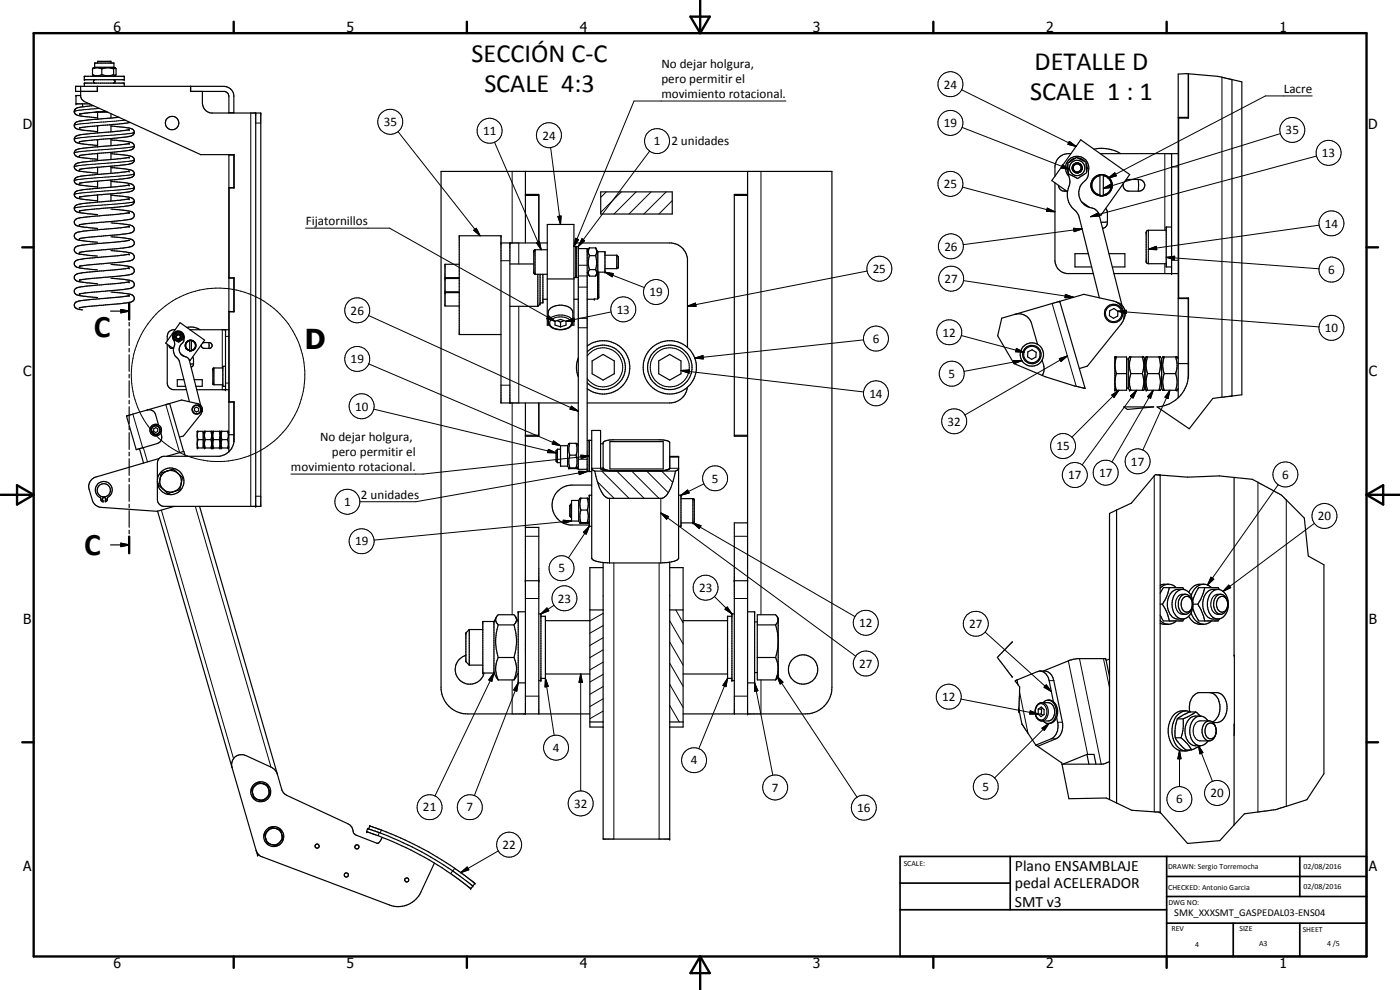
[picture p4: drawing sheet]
<svg xmlns="http://www.w3.org/2000/svg" width="420mm" height="297mm" viewBox="0 0 420 297" stroke-linecap="round" stroke-linejoin="round" font-family="sans-serif">
<g fill="none" stroke="#000" stroke-width=".35">
<path d="M29.3 18.9v-.5h4v.5M24.2 25.9v3.1l.4 .8 .7 .7 34.9 15.9h10.1v10h-1.6M24.2 28.7h-1.4v2.5h4.1M24.8 31.2v.8M25.3 22.9h12v1h-12zM25.3 25.9v-1h12v1M27.8 20.7l1.1-.3 1.7 .3M27.8 22.4a3.8 3.8 0 0 0 2.8 0M27.8 22.4l.6 .5M27.8 20.7v1.7M28.1 31.7l-2.8 .3a3.8 3.8 0 0 0-2.9 .9l-.1 .2a1.46 1.46 0 0 0 1.8 1.7l5.2 .5M28.4 23.9l-.3 .6 .4 .4"/>
<path d="M28.4 20.2v-1.3h5.8v1.3M28.4 20.2h5.8M28.4 20.2l-.6 .5M28.5 33.7h3.9M29.2 25.9v1.5M29.2 25.9v1.5h-6.5v-1.5h44.5a3 3 0 0 1 3 2.6v5.4M29.3 33.7v2M29.3 37.8v2.1M30.6 20.7a5.3 5.3 0 0 1 3.5 0M30.6 22.4l.2 .1a5.1 5.1 0 0 0 3.3-.1M30.6 20.7v1.7M31.8 33.4l-7.9 .8"/>
<path d="M33.3 37.8l5.4 .6a1.26 1.26 0 0 1 1.4 .7 1.26 1.26 0 0 1-.4 1.5l-2.2 .5-13.7 1.4M33.3 34.1v1.3M33.3 37.4v2.1M34.1 22.4l.4 .3M34.1 20.7l.3-.3 .4 .3v1.7l-.6 .5M34.1 20.7v1.7M34.2 23.9a.52 .52 0 0 1 .3 .6 .52 .52 0 0 1-.4 .4M34.2 20.2l.4 .2M35.7 35.2l-6.5 .6a16.7 16.7 0 0 0-6.6 1.1 1.21 1.21 0 0 0-.1 1.4 1.21 1.21 0 0 0 1.3 .6l5.5 .6M38.8 38.9l-14.9 1.6a1.25 1.25 0 0 0-1.4 .8 1.25 1.25 0 0 0 .5 1.5l6.3 .8M39.1 36.7l-15.3 1.7M57.2 25.9v1.5h10.3l.8 .5 .4 1v5"/>
<path d="M57.2 25.9v1.5M60.7 27.4v3.5a3 3 0 0 0 2.7 3h14.9v118h-29.1a2.09 2.09 0 0 1-2-2v-4.9M68.7 33.8h1.5M76.7 33.9v118M353.6 35.2h3M356.6 35.4v-13.3l-3 .1v97.1M369.7 23.9l-4.3-1-8.7-.8v13.3h-3v54h3v23.5a10 10 0 0 1-9.5 9.2l9.7 6.6 7.1-9.2 5.7-.7M369.7 23.9l3 .7v93.8l-3 .4M369.7 23.9v94.9M23.9 46.7h.1M23.9 59.1h.1M29.3 41.9v2.2"/>
<path d="M29.3 46v2.2M29.3 50.2v2.2M29.3 54.4v2.1M29.3 58.5v2.1M33.3 41.6v2.1M33.3 45.7v2.2M33.3 49.9v2.1M33.3 54v2.2M33.3 58.2v2.1M33.3 42l4.9 .5a1.68 1.68 0 0 1 2 1.8l-.5 .5-1 .3-14.9 1.6M33.3 46.1l5.2 .6a1.45 1.45 0 0 1 1.6 1.9l-.5 .4-1.5 .4-14.3 1.4M33.3 50.3l4.5 .4a2.67 2.67 0 0 1 2.5 1.2 1.84 1.84 0 0 1-2.2 1.6l-14.3 1.5"/>
<path d="M33.3 54.4l4.2 .4a3.2 3.2 0 0 1 2.7 1.1 1.64 1.64 0 0 1-2.1 1.8l-14.3 1.5M33.3 58.6l5.2 .5a1.45 1.45 0 0 1 1.6 2l-.7 .5-2.3 .4-13.3 1.3M38.7 55.5h-.1M38.7 43.1h-.1M38.8 51.4l-8.9 .9a20.9 20.9 0 0 0-7.3 1.1 1.31 1.31 0 0 0 0 1.5 1.31 1.31 0 0 0 1.3 .6l5.4 .6M38.8 59.6l-14.6 1.6a1.7 1.7 0 0 0-1.9 1.5 2.67 2.67 0 0 0 2.8 1.3l4.2 .4M38.8 47.2l-10 1.1a14.4 14.4 0 0 0-6.2 1 1.25 1.25 0 0 0-.1 1.3 1.25 1.25 0 0 0 1.1 .7l5.7 .6M38.8 43.1l-15.1 1.6a1.21 1.21 0 0 0-1.4 1.2 1.21 1.21 0 0 0 1.3 1.2l5.7 .7M38.8 55.5l-9.5 1a19.5 19.5 0 0 0-6.7 1.1 1.24 1.24 0 0 0-.1 1.4 1.24 1.24 0 0 0 1.4 .6l5.4 .6M68.7 46.4v89.2M68.7 56.3h1.5M68.7 46.5h1.5"/>
<path d="M70.2 46.4v10M157.7 58.6h4M157.7 51.4v21.5M157.7 58.3h4v14.6M180.3 57.6h21.4v6.6h-21.4zM220.4 58.6h4M224.4 58.3h-4v72.6h4M224.4 51.4v162.8M316.6 54.9v23.2a4 4 0 0 0 3.5 4h8M317.7 55.6a1.92 1.92 0 0 0 2.4 1.8M319.6 57v.4M320.4 57.5l-4.7-3.3 8.6-12.2 14.7 10.4-8.6 12.2-.6-.3"/>
<path d="M320.5 49.3a3.7 3.7 0 0 0 .1 2.8M320.5 48.9l1.9-1.2a.85 .85 0 0 1 1.4-.1l1.4 .7a.84 .84 0 0 1 .8 1.2l.1 1.9a1.84 1.84 0 0 1-1.3 1.3l-.7 .4a.83 .83 0 0 1-1.4 .1l-1.4-.7a.82 .82 0 0 1-.7-1.2zM320.6 52.1a6.1 6.1 0 0 1-.1 5.1 5.9 5.9 0 0 0 2.4 6.1l1 1.9 6 24.2M321.4 46.1a4.1 4.1 0 0 0-4.8 4v2.8M321.8 50.2l.2 .9M321.8 50.5a1.5 1.5 0 0 0 1 1.3 1.5 1.5 0 0 0 1.6-.4M321.8 49.9a1.51 1.51 0 0 1 1.7-1 1.51 1.51 0 0 1 1.3 1.4M322.1 51.3l.2 .2M322.3 49.3l-.5 1M322.4 51.6l1.1 .3M322.8 47.4l-1.2 .5-.9 .9M323.2 48.9l-.8 .3"/>
<path d="M323.4 48.9a1.49 1.49 0 0 1 1.3 1.2 1.49 1.49 0 0 1-.7 1.6M323.5 47.4l1.1 .3 1 .8M323.9 51.7l-.3 .2M324.8 50.5l-.4 .8M326 49.1l.2 .6a3.9 3.9 0 0 1 .1 3.8l-.3 .3a4.6 4.6 0 0 0-2.2 4.5 4.6 4.6 0 0 0 3.2 3.9M326.6 51.4a3.5 3.5 0 0 0-4.2-4.4 3.5 3.5 0 0 0-1.6 5.9M327.7 57l.3 .4M328 53.8a3.2 3.2 0 0 0 .9 4.5M328.1 57.6l1.2 .9 1.5 .3M328.3 44.7a11.4 11.4 0 0 1 8 1.4M329.1 58.4l.8 .3M329.7 52.6a3.2 3.2 0 0 0-2 4.3"/>
<path d="M330.1 52.5v6.2l.3 .1M330.1 52.5h1M330.1 52.7a2.92 2.92 0 0 0-2.4 2.9 2.92 2.92 0 0 0 2.4 2.9M330.1 52.5l-1 .2-1 .9M330.2 46.1h23.4M330.2 58.8h.1M330.4 52.4l-.4 .1M330.8 52.4a2.76 2.76 0 0 1 2.1 1.1M331.1 52.5v6.2l-.3 .1M331.1 52.7a2.92 2.92 0 0 1 2.4 2.9 2.92 2.92 0 0 1-2.4 2.9M331.1 52.5l1.2 .4M332.4 58.2l-1.6 .6"/>
<path d="M332.4 53a3.1 3.1 0 0 1 1.4 2.4M332.8 58l-1.3 .6M333.1 53.6a3.1 3.1 0 0 1-.5 4.4M333.8 55.8l-.4 1.2-.5 .7M337.7 54.2l1.1-.4h3a1.76 1.76 0 0 1 1.8 1.8 1.76 1.76 0 0 1-1.8 1.8h-3a1.79 1.79 0 0 1-1.7-2.4M341.6 53.8v3.6M351.6 46.1v36M23.9 71.6h.1M23.9 71.6h-.1M24 75.7h-.1M33.3 62.7l5.2 .6a1.34 1.34 0 0 1 1.5 .6 1.34 1.34 0 0 1-.2 1.6l-.6 .3-2.6 .4-12.8 1.2M33.3 66.8l4.9 .6a1.68 1.68 0 0 1 2 1.8l-.8 .6-1.9 .4-13.6 1.4"/>
<path d="M33.3 71l5.2 .6a1.42 1.42 0 0 1 1.4 .5 1.42 1.42 0 0 1 .2 1.4l-.7 .5-2.3 .4-13.3 1.3M33.3 75.2a20.9 20.9 0 0 1 6.5 1 1.26 1.26 0 0 1 .3 1.4 1.26 1.26 0 0 1-1.4 .7l-14.9 1.6M33.3 79.3l4.5 .5a2.22 2.22 0 0 1 2.5 1.2 2.01 2.01 0 0 1-2.5 1.6l-13.9 1.4M38.8 67.9l-15.1 1.7a1.23 1.23 0 0 0-1.4 1.2 1.23 1.23 0 0 0 1.3 1.3l5.7 .6M38.8 63.8l-14.9 1.6a1.23 1.23 0 0 0-1.4 .7 1.23 1.23 0 0 0 .4 1.5l2.6 .6 3.8 .3M38.8 76.2l-8.9 1a23.1 23.1 0 0 0-7.1 1 1.26 1.26 0 0 0-.3 1.5 1.26 1.26 0 0 0 1.4 .7l5.4 .6M38.8 72.1l-14.6 1.6a1.7 1.7 0 0 0-1.9 1.5 2.01 2.01 0 0 0 2.1 1.1l4.9 .5M38.8 72.1h.1M137.8 79.3h-4.2v4h4.2M150.4 72.9h13.8M153 72.9v48M153 79.2h7.2"/>
<path d="M164.2 74.9h-3.6l-.4 .3v6.8l.4 .3h3.6M172.2 72.9h29.4a5.4 5.4 0 0 1 4.7 4.7v26.7M172.2 74h1.4v66.8h2.6M172.9 74v9.3M173.6 74.6h2.6v66.9h1.4M176.9 74.4h1.9a2.32 2.32 0 0 1 0 2.3M176.9 74.4a2.08 2.08 0 0 0 0 2.3M176.9 76.7l-.3 1.6 .3 2.6M176.9 74.4l-.7 1.1M176.9 76.7h1.9M178.8 76.7a7.1 7.1 0 0 1 0 4.2M178.8 74.5l.6 1"/>
<path d="M179.4 75.5h2.2v6.2h-2.2M179.4 75.5v6.2M181.6 76.6h3.5M185.1 76.6v4M185.1 76.6l.5 .4v3.2l-.5 .4M324.6 60.5l2.4 1.7M326.6 76.1h-4v4l5-.1M327 62.2a3.1 3.1 0 0 1 2.9 2.4l6.8 27M331.8 62.5l.5 1.3v3.6l-.5 .8-.9 .3M332.3 66.5l-1.9 .2M332.8 76.1h4.8v4h-3.8M350 69.1h-5.4l-.5 .2-.1 .4 .1 9.2 .5 .2h5.4"/>
<path d="M351.6 68.1h-1.6v12h1.6M23.8 92.3v.1M23.9 84h.1M23.9 84l-.1 .1M24 88.1l-.1 .1M33.2 93.3h5.6M33.3 83.5l5.2 .5a1.42 1.42 0 0 1 1.4 .5 1.42 1.42 0 0 1 .2 1.5l-.7 .4-2.3 .5-13.3 1.3M33.3 87.6l.5 .1a14.6 14.6 0 0 1 6.2 1 1.27 1.27 0 0 1 0 1.5 1.27 1.27 0 0 1-1.3 .6l-14.9 1.5M36.3 92.9l2.5 .4-2.5 .6zM38.8 80.4l-14.3 1.5a1.84 1.84 0 0 0-2.2 1.6 2.01 2.01 0 0 0 2.1 1.1l4.9 .5M38.8 88.7l-10.7 1.1a13.8 13.8 0 0 0-5.5 1 1.33 1.33 0 0 0 0 1.5 1.33 1.33 0 0 0 1.4 .6l.8 .1M38.8 84.6l-14.6 1.5a1.7 1.7 0 0 0-1.9 1.5 2.22 2.22 0 0 0 2.5 1.2l4.5 .5"/>
<path d="M38.8 90.8v5.1M38.8 96.7v1.1M38.8 98.7v5M52.6 98.9a2 2 0 0 0-2.4 2v1.4M53.3 99.6l-1 .6M53.6 99.6l1.3 .6v.2M53.6 99.6l1.1 .5M53.6 99.6l-.2-.1-1.1 .7M56 98.2h2.1l2 .7M57 98.9h11.7M67.7 98.9v18M68.7 83.4h1.5"/>
<path d="M68.7 93.5h1.5M68.7 83.4h1.6v10.2h-1.6M70.2 83.4v10.2M137.8 83.6h-4.2v3.9h4.2M137.8 87.8h-4.2v4h4.2M153 91.9h8.4M161.4 82.3v9.6M162.1 82.3v8.9l-.7 .7M162.9 89.8h1.3M162.9 82.3v8.6h-.8M164.2 83.7h8M164.9 97.6a4.8 4.8 0 0 0 6.7 0"/>
<path d="M164.9 97.6l-.4-1v-2.9a3.2 3.2 0 0 1 3.5-2.1 3.8 3.8 0 0 1 3.9 1.8v3.2l-.3 1M164.9 97.6h-.7v-30.2h8v30.2h-.6M166.6 96.4l1.6-.6 1.7 .6v1.1l-1.7 .6-1.6-.6zM167.2 96.2l1 .4M168.2 96.6v1.5M169.3 96.2l-1.1 .4M172.2 89.8h1.4M172.2 83.3h1.4M176.2 81.7l.6 1M176.9 80.9l-.3 .8 .3 1.1h1.9l.3-.7-.3-1.2M176.9 80.9h1.9M179.4 89.7l-3.2 .1"/>
<path d="M179.4 81.8v7.9M179.4 81.7l-.6 1M179.7 81.7v7.7l-.3 .3M181.6 80.6h3.5M304.6 94.3l-4 1.2-1.2 5.3 4.9 8.3 8.5 3.5M304.6 94.3a4 4 0 0 1 5 2.7l1.8 6.3M318 90.4l7.7 26.1M318 90.4l-13.4 3.9M318 90.4l7.3-2.1 8.8 2a4.5 4.5 0 0 1 2.4 6.9l-10.2 12.7-2.4 .7M333 93.3l1.3-.7 1.2 .8-.1 1.4-1.2 .7-1.3-.8zM334.3 82.1h19.3M335.1 90.6a3.6 3.6 0 0 1 2.1 5.3"/>
<path d="M353.6 89.6h3M356.6 89.4v24.1M38.8 104.5v1.1M38.8 106.5v4.9M38.8 112.3v1.1M38.8 114.3v5M50.2 103.3v11.6a2 2 0 0 0 2 2h3.8M50.7 103.7l.4 .7 .9 .1M51.7 104.4v.1M52.1 104.6a3.4 3.4 0 0 0 1.5 3.3l3.2 12.6M52.1 100.5l.1 1.4M52.1 104.6l-2.4-1.6 4.3-6.2 7.4 5.3-4.3 6.1-.3-.2"/>
<path d="M52.2 101.9a3.6 3.6 0 0 1-.1 2.7M52.3 100.2l-.2 .1 .1 1.6M52.8 101.1l.4 .7M52.8 100.8v.2M53 100.5l-.1 .2M53.4 100.3l-.4 .2M53.6 100.3l.2 .1M53.8 101.7a.77 .77 0 0 1-1-.8 .77 .77 0 0 1 1.2-.6 .77 .77 0 0 1 0 1.3l-.7 .2M53.9 100.4l.3 .3M54 101.6l-.1 .1M54.2 106.2l.5 .4a2.48 2.48 0 0 1 2.1 1.6l3.4 13.5M54.2 106.1l1.2 .9"/>
<path d="M54.2 100.8l.1 .2M54.3 101.2l-.1 .2M54.9 100.4a2.24 2.24 0 0 1-.7 3.1 2.25 2.25 0 0 0 0 2.7M54.9 100.4v1.4l-1.3 .9-1.4-.8M55.2 113.9h-2v2h2.5M55.2 101.6a1.76 1.76 0 0 0-2.1-2.3 1.76 1.76 0 0 0-.8 3M55.7 103.1a1.58 1.58 0 0 0 1.2 2.1M56 102.7l-.2 .3M56.8 105.2h.6M56.9 102.1v3.1M56.9 105.2h.5M56.9 102.2a1.47 1.47 0 0 0-1.2 1.5 1.47 1.47 0 0 0 1.2 1.4"/>
<path d="M57.4 102.1a1.58 1.58 0 0 0-1.7 1.2 1.58 1.58 0 0 0 1 1.9M57.4 102.2a1.46 1.46 0 0 1 1.3 1.5 1.46 1.46 0 0 1-1.3 1.4M57.4 102.1v3.1M57.4 102.1l.6 .2M57.4 102.1h-.6l-.8 .5M57.8 107.1l.3 .5v1.9l-.4 .5-.3 .1M58 102.3l.5 .4M58 102.3l.2 .2M58.1 109.1l-1 .1M58.2 104.9l-.8 .3M58.2 104.9l-.2 .1M58.3 113.9h2.4v2h-1.9"/>
<path d="M58.5 102.7l.1 .3M58.6 104.4l-.4 .5M58.6 103v1.4M58.6 102.9l.2 .6-.2 .9M59 116.9h9.7M60.7 103l.4-.2h1.7a.88 .88 0 0 1 .9 .8 .88 .88 0 0 1-.7 .9h-1.9l-.5-.3-.1-.8M62.7 102.8v1.7M66.9 110.4h-2.7l-.3 .2 .1 4.7 2.9 .1M67.7 109.9h-.8v6h.8M150.4 100.4h-12.6v-29.7h12.6v50.2h23.2M173.6 107.4a7.6 7.6 0 0 0 0 5.7M176.2 105.6a6.7 6.7 0 0 1 9.5-.1 6.7 6.7 0 0 1 0 9.5 6.7 6.7 0 0 1-9.5-.1"/>
<path d="M176.2 103.8a8 8 0 0 1 10.7 1 8 8 0 0 1 0 10.8 8 8 0 0 1-10.7 1M177.7 108.3l3.3-2 3.4 2v3.8l-3.4 1.9-3.3-1.9zM197.7 108.3l3.3-2 3.4 2v3.8l-3.4 1.9-3.3-1.9zM206.3 116.2a5.4 5.4 0 0 1-5.3 4.7h-24.8M308.5 105.6l1.2-.7 1.3 .8-.1 1.4-1.3 .7-1.2-.7zM312.7 108l.6 2.4v1l-.5 1.2M312.8 112.6l9.7 3.2 3.1 .7M325.6 116.5h.1M334.6 107.1h3.5v10h-3.5zM335.1 107.1a6.9 6.9 0 0 0 0 5M335.1 112.1a6.9 6.9 0 0 0 0 5M335.1 112.1h3"/>
<path d="M338.1 107.7h.5M338.1 116.5h.5M339.4 112.1h3.4M339.4 112.1l-.4 2.5 .4 2.5M339.4 107.1l-.4 2.5 .4 2.5M342.8 107.1a6.9 6.9 0 0 1 0 5M342.8 112.1a7.2 7.2 0 0 1 0 5M343.6 107.7l-.3-.6h-4.3l-.4 .6v8.8l.4 .6h4.3l.3-.6M343.6 107.7l.3-.6h4.4l.3 .6M343.6 116.5l.3 .6h4.4l.3-.6M343.6 107.7v8.8M344.4 112.1h3.4"/>
<path d="M344.4 112.1l-.3 1.3a7.6 7.6 0 0 0 .3 3.7M344.4 107.1a7.6 7.6 0 0 0 0 5M347.8 107.1a6.9 6.9 0 0 1 0 5M347.8 112.1a7.2 7.2 0 0 1 0 5M348.6 107.7l.3-.6h4.4l.3 .6M348.6 116.5l.3 .6h4.4l.3-.6M348.6 107.7v8.8M349.4 112.1h3.4M349.4 112.1a7.2 7.2 0 0 0 0 5M349.4 107.1a6.9 6.9 0 0 0 0 5M352.8 107.1a7.6 7.6 0 0 1 0 5M352.8 112.1l.3 1.3a7.6 7.6 0 0 1-.3 3.7"/>
<path d="M353.6 109.1h3.1M38.8 120.1v1.1M38.8 122v5M38.8 127.9v1M38.8 129.8v5M38.8 135.7v1.1M38.8 137.6v5M40.9 134.9h.1M41.9 134.6l1.2 4.3M44.2 123a2.03 2.03 0 0 1 2.5 1.4l.9 3.1M44.2 123l-6.2 1.8 2.9 10.1M46.1 128.7l.7-.4 .6 .4-.1 .8-.6 .3-.6-.4z"/>
<path d="M47.7 137.6l-.5 1.3v4.9M47.7 137.6l-18.9 5.5a3 3 0 0 0-2.1 3.7l1 3.3a2.92 2.92 0 0 0 2.7 2.1l16.8 1.2 5.1-1.5M48.3 129.9a2.15 2.15 0 0 1-1.2 3.2l-6.2 1.8M50.1 136.9l5.1-1.5 .4 1.5M50.9 121.1l3.6-1.1 4.5 1a2.27 2.27 0 0 1 1.1 3.5l-5 6.3-1.3 .3M50.9 121.1l-6.7 1.9M50.9 121.1l4.2 14.4M58.4 122.5l.6-.3 .6 .4v.7l-.6 .3-.6-.4zM59.2 129.4h1.7v5h-1.7zM59.2 131l.2 .9M59.2 133.5l.2 .9M59.4 121.2a1.73 1.73 0 0 1 1.1 2.6"/>
<path d="M59.4 129.4l-.2 .9M59.4 131.9l-.2 1M59.4 131.9h1.5M60.9 129.8h.3M60.9 134.1h.3M61.2 129.7l.2-.3h2.1l.2 .3M61.2 134.1l.2 .3h2.1l.2-.3M61.2 129.7v4.4M61.6 131.9h1.7M61.6 131.9l-.2 1 .2 1.5M61.6 129.4l-.2 .9 .2 1.6M63.3 129.4l.2 .9-.2 1.6"/>
<path d="M63.3 131.9l.2 1-.2 1.5M63.7 129.7l.2-.3h2.1l.2 .3M63.7 134.1l.2 .3h2.1l.2-.3M63.7 129.7v4.4M64.1 131.9h1.7M64.1 131.9l-.2 1 .2 1.5M64.1 129.4l-.2 .9 .2 1.6M65.8 129.4l.2 1.3-.2 1.2M65.8 131.9l.2 1.2-.2 1.3M66.2 129.7l.2-.3h2.1l.2 .3M66.2 134.1l.2 .3h2.1l.2-.3M66.2 129.7v4.4"/>
<path d="M66.6 131.9h1.7M66.6 131.9l-.2 1 .2 1.5M66.6 129.4l-.2 .9 .2 1.6M68.3 129.4l.2 .9-.2 1.6M68.3 131.9l.2 1-.2 1.5M68.7 120.6h1.5M68.7 130.4h1.6M68.7 120.6h1.6v11.3a5 5 0 0 1-4.5 5h-16.6l-.7 .1-.8 .6M70.2 120.6v12M157.7 120.9v93.3M157.7 130.6h4M161.7 120.9v10h-4"/>
<path d="M167.3 134.8v4M167.3 134.8l-.4 .4v3.2l.4 .4M167.3 138.8h.9M167.3 134.8h.9M170.3 133.7h-2.1v6.2h2.1M170.3 133.7v6.2M170.3 139.9l.4 .6M171 133a5.3 5.3 0 0 0 0 3.6M171 136.6a6 6 0 0 0 0 3.8M171 133v.1M171 136.6h1.9M172.9 133l-2.2 .1-.4 .6"/>
<path d="M172.9 133l.2 .1M172.9 133a5.3 5.3 0 0 1 0 3.6M172.9 136.6a6 6 0 0 1 0 3.8M173.1 133.1h.1M173.2 133.1l.4 .6M173.6 139.9l-.4 .6M176.2 132.1h1.4M176.9 132.1v9.4M180.2 133.1h.8M183 132.5h16v8.2h-16zM201 136.9h2.7v30.7l-.7 .5-2 .6M220.4 130.6h4"/>
<path d="M337.3 122.1h8.9l-7.8 .8zM29.3 145.2a2.54 2.54 0 0 1 3.9 .3 2.54 2.54 0 0 1-1 3.8l-.1 .9-.5 .4 .2-.9-.3-.2v-.4h-.6l-.3 .8 .3 .2 .1 .5-.7-.5-.1-.7a2.53 2.53 0 0 1-.9-4.2zM38.8 143.5v1M38.8 145.4v5M38.8 151.3v1M38.8 153.2v5M38.8 159.1v1M47.3 153.3l29.6 101.8M47.9 144.1l-.3 1.4 2.1 1.9a.97 .97 0 0 0 1.6 .4l2.7-.9 .3-1.4M48 144.1a3.3 3.3 0 0 0 3.8 3.5M48 143.7l-.1 .4M48.1 143.3l-.1 .8"/>
<path d="M50.2 141.3l.9-.2a.99 .99 0 0 1 1.6 .3l.3 .3M50.2 141.3a3.2 3.2 0 0 1 2.8 .4M50.2 141.3l-1.8 .6-.3 1.4M50.2 141.3l-1.1 .6-1 1.4M53 141.7l1.8 1.6-.4 1.8M53.4 142a3.1 3.1 0 0 1 1 3.1M54.3 145.5a3.5 3.5 0 0 1-2.5 2.2M54.4 145.1l-.1 .4M59.9 151.9l23.3 80.3M157.7 158.2h4v56M170.7 140.5h.2M170.9 140.5h.1"/>
<path d="M171.4 151.3v3.9M171.4 151.3l-.4 .3v3.3l.4 .3M171.4 155.2h.1M171.4 151.3h.1M173.1 140.4l-2.4 .1M173.1 140.5h-2.2M173.1 140.5h.1M173.1 140.4l.1 .1M173.2 140.5h.1M173.7 150.2h-2.2v6.1h2.2M173.7 150.2v6.1M173.7 156.3l.3 .6"/>
<path d="M174 156.9h2.6M174.1 149.5h.1M174.4 156.8l-.4 .1M174.4 156.8h1.8M174.4 153a5.4 5.4 0 0 0 0 3.8M174.4 149.5l-.4 1.8 .4 1.7M174.4 153h1.8M176.2 156.8l.3 .1M176.2 153a5.4 5.4 0 0 1 0 3.8M176.2 149.5a4.8 4.8 0 0 1 0 3.5M176.3 149.5l.6 .7M176.5 149.6l-2.2-.1-.6 .7"/>
<path d="M176.5 156.9h.1M176.9 156.3l-.3 .6M177.6 145.5h-5.9a6 6 0 0 0-6 5.8 6 6 0 0 0 5.4 6.2h5.8M177.6 140.6l.9 .8M177.6 148.6h-.7v9.3h.7M178.5 141.4a16.2 16.2 0 0 0 3 7.5l1.1 .6h16.1a4.4 4.4 0 0 0 2.6-3.2l1.4-4.9M178.5 141.4h24.2M180.2 140.5h.8M181 141v-8.2a3.3 3.3 0 0 1 2.8-.8h14.4a4.3 4.3 0 0 1 2.8 .7v7.9l-.2 .2-2.5 .5-15.8-.1a3.1 3.1 0 0 1-2.3-.6v-11.4h-2.6v38.4a6.3 6.3 0 0 0 4.2 1.2l16.5 .1 2.7-.2M181 140.4v.1M181 140.5a4.3 4.3 0 0 0 3.2 .8M199.1 141.2l-1.3 .1"/>
<path d="M201 140.5l-.4 .3-1.2 .3M203.7 148.6h.7v9.3h-.7M203.7 140.6l-1 .8M204.4 149.6h3.7l.3 .4-.1 6.8-3.9 .1M224.4 156.9h-4v57.3M335.1 153l-2.1 1.1v85.8M335.1 153v87.9M348.2 142.5l-1.5-.1-7.2 8.6-4.4 2M348.2 142.5v101.2M348.2 142.5l8.2 .7 9.6-.4 4.4 .5M370.4 143.3l5.4 .5 6.1 3.3a11.4 11.4 0 0 1 4.1 2.9l5.4 5.4 1.2 11.4 4.7 2.7v62.7l-5.1 7.7-7 2.3a17 17 0 0 1-5.8 1.2l-5.9 .8-3.1 3.3M370.4 143.3v53.5"/>
<path d="M33.2 163.5h5.6M36.3 163l2.5 .5-2.5 .5zM38.8 161v5M157.7 174.2h4M181 170.3h-4v47.8h4M201 168.7v83.1h-20v-83M201 170.3h4v47.8h-4M220.4 174.2h4M348.2 175.6l1-.3h2l.7 .3 1.1 .7M350.4 175.3a3.3 3.3 0 0 0-2.2 1.1M350.9 176.3l-.7 2.5-1.3 2.5M354.7 176.9a4.1 4.1 0 0 0-2.9 4.9 3.5 3.5 0 0 0 3.6 3.9"/>
<path d="M354.9 178.3a2.63 2.63 0 0 1 2.9 3.4M355.4 176.9l-.4-.6h-5.8l-1 1.7M355.4 176.9h-.3a4 4 0 0 0-2.7 .2 5.3 5.3 0 0 0-.3 8.2 4.1 4.1 0 0 0 2.8 .5M355.4 176.9a3.7 3.7 0 0 1 2.6 3.4M355.5 178.3a2.55 2.55 0 0 0-1.9 2.4v1.2a2.4 2.4 0 0 0 2.2 2.4M361.2 175.3a4.3 4.3 0 0 0-3.7 3.4M361.5 176.3l-.7 2.5-1.3 2.5M363.6 176.3l-.7-.5a4.2 4.2 0 0 0-3.2-.5 4.2 4.2 0 0 0-3 2.4M365.3 176.9a3.7 3.7 0 0 0-2.9 3.9 4.2 4.2 0 0 0 2.9 4.9 3.6 3.6 0 0 0 3.3-3.9 4.1 4.1 0 0 0-2.9-4.9 4.1 4.1 0 0 0-2.7 .2 5.3 5.3 0 0 0 0 8.4l.7 .2 1.8 .1M365.5 178.3a2.91 2.91 0 0 1 2.8 4.2 1.97 1.97 0 0 1-2.1 1.8 1.97 1.97 0 0 1-1.8-2 3.2 3.2 0 0 1 1.7-4M366 176.9l-.4-.6h-5.9l-.9 1.5-.8 2.4M139.8 196.6a4.4 4.4 0 0 0-1.9 7.4 4.4 4.4 0 0 0 7.4-2.1"/>
<path d="M140.8 188.9v10.7M140.8 188.9l-1 1v8.6l1 1.1M140.8 199.6h4.1M140.8 188.9h4.1M148.2 186.5h-3.3v15.4h3.3M148.2 186.5v15.4M149 185.1l-.8 1.4M149.5 187.5l-.3-.4a1.79 1.79 0 0 1 .3-2.7h4.8a1.89 1.89 0 0 1 0 3.1M149.5 187.5h4.8M149.5 197.3h4.8M149.5 197.3a7.7 7.7 0 0 0 0 6.7M149.5 187.5a15.9 15.9 0 0 0 0 9.8"/>
<path d="M154.3 187.5a15.9 15.9 0 0 1 0 9.8M154.3 197.3a7.7 7.7 0 0 1 0 6.7M154.8 185.1l.7 1.4M157.7 183.6h-2.2v21.3h2.2M161.7 184.2h.6v20h-.6M162.3 184.9h1.4v18.6h-1.4M163.7 186.2h13.3M177 183h4M201 183h4M205 186.2h13.3M219.7 184.9h-1.4v18.6h1.4M220.4 184.2h-.7v20h.7"/>
<path d="M224.4 183.6h2.1v21.3h-2.1M226.5 186.6h.8M227.3 187.5h5.5M227.3 197.3h5.5M232.8 197.3l.7 2.9M232.8 187.5l.7 4.3M233.3 185.1l.2 .4v17.4l-.7 1.1M233.5 193l-.7 4.3M233.5 185.8l-.7-1.4h-5.5v19.6h5.5M233.5 186.1l-.7 1.4M303.8 192.6h.1M303.8 192.6l-4.5 4.6 4.5 6"/>
<path d="M331.9 197.7l-8.5-.1-1.1 .2-9.2 3.5M331.9 197.7v.1M331.9 197.8l1.1 5.3M333 197.7l-1 .5M348.2 184.6l1 1.7h5.8l.4-.6M348.2 181.3h.7M348.2 187l.6 .2 1.9 .1M348.2 186.2a3.3 3.3 0 0 0 4.8 .1M348.9 181.3l1.3 2.5 .7 2.5M354.9 184.3h.9M356.7 184.9a4.2 4.2 0 0 0 4.6 2.4M357.5 183.9a3.9 3.9 0 0 0 5.4 3l.7-.6"/>
<path d="M357.8 181.7a2.65 2.65 0 0 1-2 2.6M357.8 180.9a1.66 1.66 0 0 0-.8-1.7 1.66 1.66 0 0 0-1.8 .2 2.65 2.65 0 0 0 1 4.3l.5-.1a2.04 2.04 0 0 0 1.1-1.6M358 182.4l.4 1.4 1.3 2.5h5.9l.4-.6M358 180.3a4.5 4.5 0 0 1-2.6 5.4M358 181.3h1.5M359.5 181.3l1.3 2.5 .7 2.5M365.5 184.3h.8M368.5 180.9a1.66 1.66 0 0 0-.8-1.7 1.66 1.66 0 0 0-1.9 .2 2.62 2.62 0 0 0 1 4.3 1.98 1.98 0 0 0 1.7-2M370.4 196.6v24.1M148.2 201.9l1.3 2.1M149.5 204h4.8M155.5 201.9l-1.2 2.1"/>
<path d="M163.7 202.2h13.3M177 214.2h-36.6a8 8 0 0 1-8-7.3v-155.5h117.3v154.8a7.9 7.9 0 0 1-8 8h-36.7M177 216.6h4M201 216.6h4M205 202.2h13.3M226.5 201.8h.8M233.5 201l-.7 3M303.8 203.2h.1M305.8 212.9h.1M305.8 212.8l.9 4.5 4.2 6.3M305.9 213.4l-.1 .1 .2-7.4-1.3-1.8 6.7-2.8a3.4 3.4 0 0 1 4.9 2.7l2.5 12.5a4.5 4.5 0 0 1-1.9 5l-5.5 2.2M311.6 214.2h.9"/>
<path d="M311.6 212.8l.9-.7 .8 .8v1.5l-.9 .6-.8-.8M311.6 212.8v1.4M311.6 212.8h.9M312.4 201.3a3.3 3.3 0 0 1 2.5 2.9l1.2 6.3M312.5 214.2l.5 .4M312.5 212.8v1.4M313 212.5l-.5 .3M314.6 210.1h.3M314.9 210.1l-1 .1-.9 .6M314.9 210.1a3.8 3.8 0 0 1 2.2 3.5 3.8 3.8 0 0 1-2.2 3.4l-.3 .1M314.9 210.1l1.3 .5M316.2 210.6a4 4 0 0 1-1 6.4h-1.3l-.9-.7"/>
<path d="M317.1 215.2l.3 1.5a4.4 4.4 0 0 1-1.9 5l-4.6 1.9M353.3 215.7a12.4 12.4 0 0 0-.6 5.7M353.3 215.7h1.8M355.1 215.7v2.8l-.7 2.9M356 213.3a4.4 4.4 0 0 0-4.9 3.2 7.1 7.1 0 0 0 2.1 8.3 4.3 4.3 0 0 0 3.2 .5l.9-.3M357.1 213.5a4.8 4.8 0 0 1 2.6-5.7h5.8a4.7 4.7 0 0 1 2.6 5.8 3.8 3.8 0 0 1-2.6 3.2h-1.4M357.3 213.6a3.8 3.8 0 0 0-5.1 2.9 6.9 6.9 0 0 0 2.6 8.6l.8 .2M358.8 213.6l1.4 1.2a3.5 3.5 0 0 0-4.3 2.8 4.8 4.8 0 0 0 2.5 6.1l1.8 .1-2.6 1.2M358.8 213.6l-3.7 2.1M358.8 213.6a4 4 0 0 0-2.6 .4l-2.9 1.7M360.2 216.3h2.7M362.3 217.3a1.66 1.66 0 0 1 1.9-.1 1.66 1.66 0 0 1 .8 1.7 2.01 2.01 0 0 1-2.2 2.7 2.91 2.91 0 0 1-.5-4.3z"/>
<path d="M362.5 216.3a3.3 3.3 0 0 0 0 5.9l.4 .1M362.5 216.3a2.71 2.71 0 0 0-2.7-1.4 2.71 2.71 0 0 0-2.3 2 4.9 4.9 0 0 0 2.1 6.7 2.59 2.59 0 0 0 2.9-1.3M362.9 216.3l1.1 .4M362.9 216.3h-.4M363.3 207.8a4.4 4.4 0 0 1 2.8 5.2 4.2 4.2 0 0 1-2.3 3.6M364 216.7l.6 .9 .4 1.6M364.9 219.8l-.3 1.2-.8 1-.6 .3h-3M365 219.3v.4M370.4 217.3v30.2M69.6 230.3a2.98 2.98 0 0 1 .9-3.2 2.98 2.98 0 0 1 3.3-.4l7.8 3.6 1 .8 .6 1.1M75.8 237.9l.4 1.7 1.4 .4M75.8 237.8l.6 1.4 .8 .7"/>
<path d="M76.5 235.8a1.45 1.45 0 0 0-.9 1.7l.2 .4M76.5 235.8l-.6 .9-.1 1.1M77.3 239.9l.3 .1M78.9 235.1l1.4 .4 .4 1.4M78.9 235.1l-1.4-.3-1 1M78.9 235.1l1 .6 .8 1.2M78.9 235.1l-1.5 .1-.9 .6M80.7 236.9l.4 1.4-2.1 2-1.4-.3M80.7 236.9a2.52 2.52 0 0 1-3.1 3.1M83.2 232.2l1.5 5 .7 1 19.1 9a4.2 4.2 0 0 1 1.7 2.9l.7 .5 6.3 2.4 .8-.5 .7-1.3M310.9 223.6l7.7 5.3 .1 .4M318.7 229.3l2.1 10.3 11.2-.2 7.7 3.7 8.5 .6"/>
<path d="M326.2 226.4l-7.2 2.9M326.2 226.4h2.1l.6 2.9M326.2 226.4l.6 2.9M333 228.5l-2.3 .8h-12M352.7 221.4l1.7 2.2a2.95 2.95 0 0 0 3.2 1.4M352.7 221.4h1.7M354.4 221.4l2 1.8 1.2 1.8M76.9 255.1l.4 1.5 .4-.1M76.9 255.1l.5 1.1 .9 .8 38.6 14.5a7.5 7.5 0 0 0 9.4-3.8l4.1-8.7M79.7 251.3l.6 1.3 .9 .7M80.4 249.2l-1 1 .5 2.1a.95 .95 0 0 0 1.3 1M80.4 249.2l-.6 1-.1 1.1"/>
<path d="M80.6 249l-.2 .2M81.2 253.3l.7 .2M82.8 248.6l.7 .2a.74 .74 0 0 1 .9 .9l.6 2.1-1.1 1M82.8 248.6a2.52 2.52 0 0 1 1.1 4.2M82.8 248.6l-1.4-.4-1 1M82.8 248.6l-1.1-.1-1 .5M83.9 252.8l-1 1-1-.3M83.9 252.8l-.6 .4-1.4 .3M110.6 248.7l.6 .2a87.2 87.2 0 0 1 12.6 5.3l2.8 1.4a95 95 0 0 1 15.3 10.3M110.6 248.7l-.3-.1-.3 1 2.6 .8a97.8 97.8 0 0 1 23.2 12.1l5.5 4.1M110.9 247.8l-.3 .9M110.9 247.8h.1"/>
<path d="M111 247.8l2.2 .8a101.9 101.9 0 0 1 23.5 12.1l5.8 4.3M348.2 243.7l8.2 9.4 9.7-.9 4.3-4.7M141.3 266.6h.1M141.9 265.9l-.6 .7M142.4 265h.1M142.5 265v.1M142.5 265.1l-.6 .8"/>
<circle cx="51.7" cy="36.9" r="2.01"/>
<circle cx="323.3" cy="50.4" r="1.19"/>
<circle cx="323.3" cy="50.4" r="2.3"/>
<circle cx="334.2" cy="94" r="2.76"/>
<circle cx="53.5" cy="101.1" r="1.15"/>
<circle cx="53.5" cy="101.1" r=".6"/>
<circle cx="201" cy="110.2" r="6.7"/>
<circle cx="201" cy="110.2" r="8"/>
<circle cx="309.7" cy="106.4" r="2.76"/>
<circle cx="309.7" cy="106.3" r="3.5"/>
<circle cx="46.7" cy="129" r="1.75"/>
<circle cx="46.7" cy="129.1" r="1.39"/>
<circle cx="59" cy="122.9" r="1.38"/>
<circle cx="31.2" cy="147.1" r="1.99"/>
<circle cx="51.2" cy="144.4" r="4"/>
<circle cx="241" cy="200.9" r="4.4"/>
<circle cx="313.6" cy="213.5" r="3"/>
<circle cx="78.3" cy="237.6" r="3"/>
<circle cx="82.1" cy="251" r="3"/>
<circle cx="95.2" cy="253.9" r=".62"/>
<circle cx="107.1" cy="254.1" r=".62"/>
<circle cx="103.9" cy="262.5" r=".63"/>
<circle cx="122.1" cy="264" r=".61"/>
</g>
<g fill="none" stroke="#000" stroke-width=".3">
<path d="M22.3 33.4h.1M29.9 32.5l-6.2 .6-1.3 .3M37.6 36.1l-13.4 1.1-1.9 .4M40.2 39.8h.1M40.3 39.7l-.9 .3-2.1 .3-13.2 1-1.8 .5M75.3 33.9v118M76.7 36.9h1.6M119.5 39.5l24.6 31.2M235.9 30.3h-45.6l-18.1 43.7M288.6 26.9l34.3 17M288.7 38.2l32.3 12.6M366.7 23.2v96"/>
<path d="M393.8 28.8h-14l-47.2 24.7M22.3 45.9h.1M22.3 50v.1M22.3 58.3v.1M22.3 58.3h.1M22.3 45.8h.1M40.2 52.2l-2.9 .5-12 .9-3 .6M40.2 52.2h.1M40.3 56.3h.1M40.3 48h.1M40.3 43.9h.1M40.3 52.1l-.1 .1"/>
<path d="M40.3 56.3l-2 .5-13.4 1-2.6 .5M40.3 48l-1.8 .4-13.6 1.1-2.6 .5M40.3 43.9l-2 .4-13.4 1.1-2.6 .5M148.4 42.7l14 32.2M153.7 51.4v21.5M165.3 44.3l2.9 23.1M181.9 57.6l-1.6 1.6M186.5 57.6l-6.2 6.1M190.9 57.6l-6.6 6.6M195 45.3l-21.4 28.7M195.4 57.6l-6.6 6.6M199.9 57.6l-6.7 6.6"/>
<path d="M228.4 51.4v133M288.8 56.1l27.8 7.4M318.8 49.4l2.2 1.4-2.5-.4zM320.9 42.4l2 1.5-2.4-.6zM331.1 56.5l2.2-1.2 .4 1zM332.6 53.5l1.9-1.6 .6 .8zM349.6 46.1v23M351.6 50.1h2M384.2 40.1l-53.1 16.4M395.1 46.8l-67.8 18.2M22.3 62.5h.1M40.3 60.5l-3 .5-12.7 1-2.3 .5"/>
<path d="M40.3 60.5h.1M91.7 68.5h25.2l49.7 27.9M142.1 69.1l.8-.6 1.2 2.2zM150.4 78.2h2.6M155.7 72.9v6.3M160.6 74.9v7.4M161 72.8l.9-.4 .5 2.5zM167.4 64.9l1-.1-.2 2.6zM172.7 71.5l.9 .4-1.4 2.1zM173.6 79.6h2.6M174.7 71.6l.8 .6-1.9 1.8zM201.7 60.2l-4 4"/>
<path d="M314.3 62.4l2.3 1.1-2.5-.1zM322.2 68.5l2.6 .2-2.4 .8zM324.8 68.7l-35.7 4.7M327.3 65l2.3-1.1 .2 .9zM344.6 74.8l2.4-.9 .2 1zM344.6 69.1v10M349.6 79.1v3M350 77.2l2.5-.3v1zM350 77.2l45.8 3.4M351.6 78.1h2M395.9 67.6l-51.3 7.2M66.7 98.9v11.5"/>
<path d="M110.6 94.7l63 28.7M155.7 91.9v29M164.5 96.6a2.85 2.85 0 0 1 3-2.1 3.8 3.8 0 0 1 4.4 1.9v.2M164.6 94.7l2 1.7-2.5-.8zM165.2 96.2a4.6 4.6 0 0 1 6 0 1.85 1.85 0 0 1-1.9 2.5 4 4 0 0 1-4.3-1.2v-.6zM169.9 96.4l2.3-1 .2 1zM173.6 86.1h2.6M173.6 82.8h2.6M173.6 95.5h2.6M173.6 98.3h2.6M181.6 81.7l2.5 .4-.4 1zM181.6 81.7l11.8 4.6"/>
<path d="M183.4 93.6l-13.5 2.8M206.3 91.9l2.4-1 .2 1zM260.3 81.3l-54 10.6M289.2 84.2l32.9 5M315.8 91.1l7.2 24.8M319.7 88.3l2.4 .9-2.5 .1zM335.5 93.4l2.5-.3v1zM335.5 93.4l60.3 4.7M64.2 110.4v5M66.7 115.4v1.5M67.7 100.9h1M67.7 114.9h1"/>
<path d="M110.6 109.2l57.6 24.5M150.4 115.6h2.6M176.2 106.8a5.9 5.9 0 0 1 8.7-1 5.9 5.9 0 0 1 0 8.8 5.9 5.9 0 0 1-8.7-1M204.4 111.2l2.5-.2-.1 1zM204.4 111.2l54.8 6.4M208.5 107.4l2.5-.7 .1 1zM259.2 102l-50.7 5.4M288.5 100.7l18.8 5M304.1 108.2h2.6l-2.4 .9zM305 104.6l2.3 1.1-2.5-.2zM306.7 108.2l-17.4 3.2M317.9 107.6l2.4-.8-1.9 1.7z"/>
<path d="M320.3 106.8l-30.7 17.7M333.7 118.5l2.1-1.4-1.5 2.2zM335.8 117.1l-14.1 14.1M339.2 118.8l1.9-1.7-1 2.3zM341.1 117.1l-16.3 22.4M346.1 117.1l-.8 2.4-.9-.5zM346.1 117.1l-12.4 21.5M351.1 117.1l-.5 2.5-1-.4zM351.1 117.1l-8.1 17.9M39.9 124.2l2.9 10.2M43 134.3l1.3 4.3M49.8 121.4l4.1 14.4"/>
<path d="M112.2 122.8l54.7 13.1M153.7 120.9v63.5M164.6 134.8l2.3 1.1-2.6-.1zM166.1 132.3l2.1 1.4-2.5-.5zM171.5 121.9l2.1 1.5-2.5-.6zM173.6 137.8h2.6M174.3 136.6l2.6 .2-2.5 .8zM176.9 136.8l-50 5.4h-39.6M201 137.2h2.7M48.4 153l21.7 74.6M58.6 151.9l22.8 78.4M76.7 148.9h1.6"/>
<path d="M169 156.1l2.5 .2-2.4 .8zM171.5 156.3l-59.2 5.8M173.7 141.4l2.5 .1-2.3 .9zM176.2 141.5l-51.4 9h-16.8M176.9 157.9l-1 2.4-.8-.6zM176.9 157.9l-6.3 9.5M177.6 140.5h2.6M179.3 144.5l5 5M180.6 141.4l8.2 8.1M182.9 141.3v.1M182.9 149.5v19.4M185.1 141.4l8.2 8.1"/>
<path d="M189.6 141.4l8.2 8.1M194.1 141.4l6.5 6.4M198.3 153.9l2.3 1.1-.5 .8zM198.3 141.3v.1M198.3 149.5v19.4M198.3 153.9l58.5 43M198.6 141.4l3.3 3.3M201 140.5h2.7M204.4 148.6l2-1.6 .4 .9zM207.9 156.9l2.5 .8-.5 .9zM207.9 149.6h.1M207.9 156.9h.1"/>
<path d="M207.9 149.6v7.3M207.9 156.9l48.7 28.1M211.3 145.2l-6.9 3.4M346.4 142.8v100.8M377.5 144.7v98.9M383.6 145.4l-21.2 30.1M386 150v91.9M394.5 157l-27.4 20.4M157.7 179.6h4M157.7 160.9h4M184.2 168.9v82.9M197.8 168.9v82.9"/>
<path d="M214.4 179l5.3 5.2M220.4 179.6h4M220.4 160.9h4M354.9 178.3a2.77 2.77 0 0 0-2.1 3.6 2.43 2.43 0 0 0 2.1 2.4M363.4 173.2l.9 .6-1.9 1.7zM365.5 178.3a3.1 3.1 0 0 0-1.7 4.7l.8 1.1 .9 .2M368.8 175.6l.5 .7-2.2 1.1zM162.3 184.2l1.9-1.8 .5 .9zM166.3 181.6l-4 2.6M181 198.7l-4 2.3M181 195l-4 2.3M181 191.3l-4 2.4"/>
<path d="M181 187.7l-4 2.3M181 184l-4 2.3M201 199l4 6.9M201 192.6l4 7M201 186.3l4 6.9M202.8 183l2.2 3.9M217.6 182.8l.7-.7 1.4 2.1zM295.6 189.7l19.9 17.8M320.6 198.3l5.8 28.1M324 197.6l6.5 31.7M331.2 197.6l1.8 8.8M148.2 201.9l-.6 2.5-.9-.4z"/>
<path d="M148.2 201.9l-17.7 36.9M153.7 204v10.2M155.5 204.9l-.4 2.5-.9-.4zM155.5 204.9l-13.1 33.8M157.7 208.9h4M163.7 203.5l.8 2.5-.9 .1zM163.7 203.5l2.6 17.1M174.3 202.2l.5 2.5h-1zM174.3 202.2v35.1M181 213.4l-4 2.2M181 209.7l-4 2.3M181 206l-4 2.3"/>
<path d="M181 202.4l-4 2.2M201 211.7l2.9 4.9M201 205.3l4 7M218.3 203.5l-.4 2.5-1-.3zM218.3 203.5l-8.6 21.2M220.4 208.9h4M226.5 204.9l.9 2.4-.9 .1zM226.5 204.9l5.4 27.7M228.4 204v10.2M233.2 202.9l1.8 1.8-.9 .5zM233.2 202.9l24 36.3M288.4 209.8l23.2 4.4"/>
<path d="M305.3 204l.2 1.4M306 207.6l2.5 12.4M309.2 213.3l2.4 .9h-2.6zM311.5 211.5a1.67 1.67 0 0 1 1.8-.1 1.67 1.67 0 0 1 .8 1.5 2.42 2.42 0 0 1-1.7 3.1 2.83 2.83 0 0 1-.9-4.5zM312.7 210.8a2.98 2.98 0 0 1 .8 5.3l-.8 .2M312.7 218.5l2.1-1.5-1.4 2.2zM314 205.5l1.5 2-2.2-1.3zM314.8 217l-16.3 16.4M314.9 204.2h1.4M317.4 216.7h1.4M360.2 216.3a3.3 3.3 0 0 0-1.4 5.3l.8 .6 .6 .1M315.5 221.7h1.4"/>
<path d="M354 225.2l.4 2.5h-.9zM354 225.2v10.8M359.7 223.7l1.3 2.1-.9 .4zM359.7 223.7l4.2 10.7M113.8 249.8l-.3 .9M114.5 249l-.4 .9M149.6 255.3l-11.4 6.5M135.8 261.3l-.6 .8M136.5 260.5l-.6 .9M138.2 261.8l2-1.7 .5 .9z"/>
<circle cx="117.1" cy="36.6" r="3.8"/>
<circle cx="146.9" cy="39.2" r="3.7"/>
<circle cx="285.2" cy="25.3" r="3.7"/>
<circle cx="285.3" cy="36.9" r="3.8"/>
<circle cx="387.8" cy="39" r="3.8"/>
<circle cx="164.7" cy="40.6" r="3.7"/>
<circle cx="197.2" cy="42.3" r="3.7"/>
<circle cx="285.2" cy="55.2" r="3.7"/>
<circle cx="398.7" cy="45.9" r="3.8"/>
<circle cx="285.4" cy="73.9" r="3.7"/>
<circle cx="399.6" cy="67" r="3.7"/>
<circle cx="107.2" cy="93.1" r="3.8"/>
<circle cx="187.1" cy="92.8" r="3.8"/>
<circle cx="196.9" cy="87.6" r="3.8"/>
<circle cx="263.9" cy="80.6" r="3.8"/>
<circle cx="284.9" cy="99.7" r="3.7"/>
<circle cx="285.5" cy="83.6" r="3.7"/>
<circle cx="334.2" cy="94" r="2.46"/>
<circle cx="399.6" cy="98.4" r="3.7"/>
<circle cx="399.6" cy="80.9" r="3.8"/>
<circle cx="65.5" cy="112.5" r="26"/>
<circle cx="107.2" cy="107.7" r="3.8"/>
<circle cx="201" cy="110.2" r="5.9"/>
<circle cx="262.9" cy="101.6" r="3.8"/>
<circle cx="262.9" cy="118" r="3.7"/>
<circle cx="285.6" cy="112.1" r="3.8"/>
<circle cx="309.7" cy="106.4" r="2.45"/>
<circle cx="46.7" cy="129.1" r="1.23"/>
<circle cx="59" cy="122.9" r="1.23"/>
<circle cx="108.5" cy="121.9" r="3.8"/>
<circle cx="286.4" cy="126.4" r="3.7"/>
<circle cx="319.1" cy="133.8" r="3.8"/>
<circle cx="341.4" cy="138.4" r="3.8"/>
<circle cx="104.3" cy="150.5" r="3.8"/>
<circle cx="214.6" cy="143.5" r="3.8"/>
<circle cx="322.6" cy="142.5" r="3.8"/>
<circle cx="331.9" cy="141.8" r="3.7"/>
<circle cx="385.7" cy="142.4" r="3.7"/>
<circle cx="397.5" cy="154.8" r="3.8"/>
<circle cx="108.5" cy="162.4" r="3.8"/>
<circle cx="168.5" cy="170.5" r="3.7"/>
<circle cx="169.4" cy="179.5" r="3.8"/>
<circle cx="211.7" cy="176.4" r="3.8"/>
<circle cx="259.8" cy="186.9" r="3.7"/>
<circle cx="259.8" cy="199.1" r="3.7"/>
<circle cx="292.9" cy="187.2" r="3.7"/>
<circle cx="284.7" cy="209" r="3.8"/>
<circle cx="166.9" cy="224.3" r="3.7"/>
<circle cx="208.3" cy="228.1" r="3.8"/>
<circle cx="232.6" cy="236.3" r="3.7"/>
<circle cx="295.8" cy="236" r="3.7"/>
<circle cx="353.9" cy="239.8" r="3.8"/>
<circle cx="365.3" cy="237.9" r="3.7"/>
<circle cx="128.9" cy="242.2" r="3.8"/>
<circle cx="141" cy="242.2" r="3.8"/>
<circle cx="152.8" cy="253.4" r="3.8"/>
<circle cx="174.3" cy="241.1" r="3.8"/>
<circle cx="259.2" cy="242.3" r="3.8"/>
</g>
<g fill="#000">
<circle cx="28.4" cy="18.9" r=".18"/>
<circle cx="22.8" cy="31.2" r=".18"/>
<circle cx="22.8" cy="28.7" r=".18"/>
<circle cx="25.3" cy="23.9" r=".18"/>
<circle cx="25.3" cy="24.9" r=".18"/>
<circle cx="25.3" cy="22.9" r=".18"/>
<circle cx="28.4" cy="20.2" r=".18"/>
<circle cx="37.3" cy="23.9" r=".18"/>
<circle cx="37.3" cy="22.9" r=".18"/>
<circle cx="37.3" cy="24.9" r=".18"/>
<circle cx="38.8" cy="38.9" r=".18"/>
<circle cx="76.7" cy="33.9" r=".18"/>
<circle cx="23.8" cy="46.7" r=".18"/>
<circle cx="23.8" cy="42.5" r=".18"/>
<circle cx="23.8" cy="50.8" r=".18"/>
<circle cx="23.8" cy="55" r=".18"/>
<circle cx="38.8" cy="59.6" r=".18"/>
<circle cx="38.8" cy="55.5" r=".18"/>
<circle cx="38.8" cy="51.4" r=".18"/>
<circle cx="38.8" cy="47.2" r=".18"/>
<circle cx="38.8" cy="43.1" r=".18"/>
<circle cx="224.4" cy="51.4" r=".18"/>
<circle cx="23.8" cy="67.4" r=".18"/>
<circle cx="23.8" cy="63.3" r=".18"/>
<circle cx="23.8" cy="71.6" r=".18"/>
<circle cx="23.8" cy="75.7" r=".18"/>
<circle cx="23.8" cy="79.9" r=".18"/>
<circle cx="38.8" cy="76.2" r=".18"/>
<circle cx="38.8" cy="67.9" r=".18"/>
<circle cx="38.8" cy="63.8" r=".18"/>
<circle cx="150.4" cy="72.9" r=".18"/>
<circle cx="153" cy="72.9" r=".18"/>
<circle cx="160.2" cy="75.4" r=".18"/>
<circle cx="172.9" cy="74" r=".18"/>
<circle cx="173.6" cy="74" r=".18"/>
<circle cx="344" cy="69.7" r=".18"/>
<circle cx="344" cy="78.5" r=".18"/>
<circle cx="350" cy="68.1" r=".18"/>
<circle cx="23.8" cy="84.1" r=".18"/>
<circle cx="23.8" cy="88.2" r=".18"/>
<circle cx="38.8" cy="88.7" r=".18"/>
<circle cx="38.8" cy="84.6" r=".18"/>
<circle cx="38.8" cy="80.4" r=".18"/>
<circle cx="67.7" cy="98.9" r=".18"/>
<circle cx="133.6" cy="87.8" r=".18"/>
<circle cx="133.6" cy="83.6" r=".18"/>
<circle cx="162.1" cy="91.2" r=".18"/>
<circle cx="178.3" cy="89.8" r=".18"/>
<circle cx="179.4" cy="81.7" r=".18"/>
<circle cx="181.6" cy="81.7" r=".18"/>
<circle cx="185.6" cy="80.2" r=".18"/>
<circle cx="318" cy="90.4" r=".18"/>
<circle cx="351.6" cy="82.1" r=".18"/>
<circle cx="55.8" cy="104.4" r=".18"/>
<circle cx="57" cy="105.2" r=".18"/>
<circle cx="63.9" cy="110.7" r=".18"/>
<circle cx="63.9" cy="115.1" r=".18"/>
<circle cx="67.7" cy="116.9" r=".18"/>
<circle cx="334.6" cy="117.1" r=".18"/>
<circle cx="334.6" cy="107.1" r=".18"/>
<circle cx="339" cy="107.1" r=".18"/>
<circle cx="339" cy="117.1" r=".18"/>
<circle cx="344" cy="107.1" r=".18"/>
<circle cx="344" cy="117.1" r=".18"/>
<circle cx="353.2" cy="107.1" r=".18"/>
<circle cx="353.2" cy="117.1" r=".18"/>
<circle cx="59.2" cy="134.4" r=".18"/>
<circle cx="59.2" cy="129.4" r=".18"/>
<circle cx="61.2" cy="134.1" r=".18"/>
<circle cx="61.4" cy="134.4" r=".18"/>
<circle cx="61.4" cy="129.4" r=".18"/>
<circle cx="63.5" cy="129.4" r=".18"/>
<circle cx="63.5" cy="134.4" r=".18"/>
<circle cx="63.7" cy="134.1" r=".18"/>
<circle cx="63.9" cy="134.4" r=".18"/>
<circle cx="63.9" cy="129.4" r=".18"/>
<circle cx="66" cy="134.4" r=".18"/>
<circle cx="66" cy="129.4" r=".18"/>
<circle cx="66.2" cy="134.1" r=".18"/>
<circle cx="66.4" cy="129.4" r=".18"/>
<circle cx="66.4" cy="134.4" r=".18"/>
<circle cx="68.5" cy="134.4" r=".18"/>
<circle cx="68.5" cy="129.4" r=".18"/>
<circle cx="203.7" cy="136.9" r=".18"/>
<circle cx="76.7" cy="151.9" r=".18"/>
<circle cx="170.7" cy="140.5" r=".18"/>
<circle cx="171.4" cy="151.3" r=".18"/>
<circle cx="173.2" cy="140.5" r=".18"/>
<circle cx="176.9" cy="148.6" r=".18"/>
<circle cx="204.4" cy="148.6" r=".18"/>
<circle cx="157.7" cy="174.2" r=".18"/>
<circle cx="161.7" cy="174.2" r=".18"/>
<circle cx="220.4" cy="174.2" r=".18"/>
<circle cx="224.4" cy="174.2" r=".18"/>
<circle cx="139.8" cy="189.9" r=".18"/>
<circle cx="140.8" cy="188.9" r=".18"/>
<circle cx="155.5" cy="183.6" r=".18"/>
<circle cx="163.7" cy="184.9" r=".18"/>
<circle cx="218.3" cy="184.9" r=".18"/>
<circle cx="226.5" cy="183.6" r=".18"/>
<circle cx="144.9" cy="201.9" r=".18"/>
<circle cx="148.2" cy="201.9" r=".18"/>
<circle cx="162.3" cy="204.2" r=".18"/>
<circle cx="219.7" cy="204.2" r=".18"/>
<circle cx="224.4" cy="214.2" r=".18"/>
<circle cx="233.5" cy="202.9" r=".18"/>
<circle cx="305.8" cy="212.8" r=".18"/>
<circle cx="305.8" cy="213.5" r=".18"/>
<circle cx="365" cy="219.2" r=".18"/>
<circle cx="77.3" cy="256.6" r=".18"/>
<circle cx="110" cy="249.6" r=".18"/>
<circle cx="110.3" cy="248.6" r=".18"/>
<circle cx="110.9" cy="247.8" r=".18"/>
<circle cx="201" cy="251.8" r=".18"/>
<circle cx="348.2" cy="243.7" r=".18"/>
<circle cx="141.3" cy="266.6" r=".18"/>
<circle cx="141.9" cy="265.9" r=".18"/>
<circle cx="142.5" cy="265" r=".18"/>
</g>
<g fill="none" stroke="#000" stroke-width=".71">
<path d="M10.1 9.9h400v277.1h-400zM70.1 6.5v3.4M140.1 6.5v3.4M207.2 5h5.8l-2.9 4.9zM210.1 0v9.9M280.1 6.5v3.4M350.1 6.5v3.4M6.7 74.2h3.4M410.1 74.2h3.5M38.8 90.8v5.1M.1 148.5h10M5.1 145.6l5 2.9-5 2.9z"/>
<path d="M410.1 148.5h10M410.1 148.5l5-2.9v5.8zM38.8 161v5M6.7 222.7h3.4M410.1 222.7h3.5M70.1 287v3.4M140.1 287v3.4M210.1 287v10M210.1 287l2.9 5h-5.8zM280.1 287v3.4M350.1 287v3.4"/>
</g>
<path d="M270.1 257h140v30h-140zM303.2 257v16M350.1 257v30M390.1 257v12M270.1 265h33.1M270.1 273h80M350.1 277h60M350.1 269h60M350.1 263h60M370.1 277v10M390.1 277v10" fill="none" stroke="#000" stroke-width=".51"/>
<g fill="#000">
<path d="M318.8 49.4l2.2 1.4-2.5-.4zM320.9 42.4l2 1.5-2.4-.6zM331.1 56.5l2.2-1.2 .4 1zM332.6 53.5l1.9-1.6 .6 .8zM142.1 69.1l.8-.6 1.2 2.2zM161 72.8l.9-.4 .5 2.5zM167.4 64.9l1-.1-.2 2.6zM172.7 71.5l.9 .4-1.4 2.1zM174.7 71.6l.8 .6-1.9 1.8zM314.3 62.4l2.3 1.1-2.5-.1zM322.2 68.5l2.6 .2-2.4 .8zM327.3 65l2.3-1.1 .2 .9z"/>
<path d="M344.6 74.8l2.4-.9 .2 1zM350 77.2l2.5-.3v1zM36.3 92.9l2.5 .4-2.5 .6zM164.6 94.7l2 1.7-2.5-.8zM169.9 96.4l2.3-1 .2 1zM181.6 81.7l2.5 .4-.4 1zM206.3 91.9l2.4-1 .2 1zM319.7 88.3l2.4 .9-2.5 .1zM335.5 93.4l2.5-.3v1zM204.4 111.2l2.5-.2-.1 1zM208.5 107.4l2.5-.7 .1 1zM304.1 108.2h2.6l-2.4 .9z"/>
<path d="M305 104.6l2.3 1.1-2.5-.2zM317.9 107.6l2.4-.8-1.9 1.7zM333.7 118.5l2.1-1.4-1.5 2.2zM339.2 118.8l1.9-1.7-1 2.3zM346.1 117.1l-.8 2.4-.9-.5zM351.1 117.1l-.5 2.5-1-.4zM164.6 134.8l2.3 1.1-2.6-.1zM166.1 132.3l2.1 1.4-2.5-.5zM171.5 121.9l2.1 1.5-2.5-.6zM174.3 136.6l2.6 .2-2.5 .8zM169 156.1l2.5 .2-2.4 .8zM173.7 141.4l2.5 .1-2.3 .9z"/>
<path d="M198.3 153.9l2.3 1.1-.5 .8zM204.4 148.6l2-1.6 .4 .9zM207.9 156.9l2.5 .8-.5 .9zM36.3 163l2.5 .5-2.5 .5zM176.9 157.9l-1 2.4-.8-.6zM363.4 173.2l.9 .6-1.9 1.7zM368.8 175.6l.5 .7-2.2 1.1zM162.3 184.2l1.9-1.8 .5 .9zM217.6 182.8l.7-.7 1.4 2.1zM148.2 201.9l-.6 2.5-.9-.4zM155.5 204.9l-.4 2.5-.9-.4zM163.7 203.5l.8 2.5-.9 .1z"/>
<path d="M174.3 202.2l.5 2.5h-1zM218.3 203.5l-.4 2.5-1-.3zM226.5 204.9l.9 2.4-.9 .1zM233.2 202.9l1.8 1.8-.9 .5zM309.2 213.3l2.4 .9h-2.6zM314 205.5l1.5 2-2.2-1.3zM312.7 218.5l2.1-1.5-1.4 2.2zM354 225.2l.4 2.5h-.9zM359.7 223.7l1.3 2.1-.9 .4zM138.2 261.8l2-1.7 .5 .9z"/>
</g>
<g font-size="9.4">
<text x="28.2" y="101">C</text>
<text x="25.3" y="166.5">C</text>
</g>
<text font-size="8.2" x="91.5" y="104.8">D</text>
<g font-size="7.9">
<text x="141.6" y="18.7">SECCIÓN C-C</text>
<text x="310.5" y="20.9">DETALLE D</text>
<text x="145.4" y="27.7">SCALE 4:3</text>
<text x="309.2" y="29.9">SCALE 1 : 1</text>
</g>
<g font-size="4.7">
<text x="304.6" y="261.2">Plano ENSAMBLAJE</text>
<text x="304.6" y="266.6">pedal ACELERADOR</text>
<text x="304.6" y="272">SMT v3</text>
</g>
<g font-size="4.2">
<text x="34" y="9.6">6</text>
<text x="104" y="9.6">5</text>
<text x="174" y="9.6">4</text>
<text x="244" y="9.6">3</text>
<text x="314" y="9.6">2</text>
<text x="384" y="9.6">1</text>
<text x="6.8" y="38.7">D</text>
<text x="410.6" y="38.7">D</text>
<text x="7" y="112.9">C</text>
<text x="410.8" y="112.9">C</text>
<text x="7" y="187.1">B</text>
<text x="410.8" y="187.1">B</text>
<text x="7" y="261.4">A</text>
<text x="410.8" y="261.4">A</text>
<text x="34" y="290.4">6</text>
<text x="104" y="290.4">5</text>
<text x="174" y="290.4">4</text>
<text x="244" y="290.4">3</text>
<text x="314" y="290.4">2</text>
<text x="384" y="290.4">1</text>
</g>
<g font-size="3.9">
<text x="198.5" y="20.3">No dejar holgura,</text>
<text x="198.5" y="24.8">pero permitir el</text>
<text x="198.5" y="29.3">movimiento rotacional.</text>
<text x="283.2" y="26.6">24</text>
<text x="385.3" y="27.8">Lacre</text>
<text x="115.2" y="37.8">35</text>
<text x="145" y="40.5">11</text>
<text x="162.8" y="41.9">24</text>
<text x="283.2" y="38.1">19</text>
<text x="385.8" y="40.3">35</text>
<text x="196.2" y="43.6">1</text>
<text x="201.5" y="43.4">2 unidades</text>
<text x="396.7" y="47.2">13</text>
<text x="283.2" y="56.4">25</text>
<text x="91.8" y="67.4">Fijatornillos</text>
<text x="397.6" y="68.3">14</text>
<text x="283.4" y="75.2">26</text>
<text x="261.9" y="81.9">25</text>
<text x="398.6" y="82.2">6</text>
<text x="194.9" y="88.9">19</text>
<text x="283.5" y="84.9">27</text>
<text x="105.2" y="94.4">26</text>
<text x="185.1" y="94.1">13</text>
<text x="282.9" y="101">12</text>
<text x="397.6" y="99.7">10</text>
<text x="261.9" y="102.9">6</text>
<text x="105.2" y="109">19</text>
<text x="284.6" y="113.4">5</text>
<text x="260.9" y="119.3">14</text>
<text x="106.5" y="123.2">10</text>
<text x="284.3" y="127.7">32</text>
<text x="96" y="132.2">No dejar holgura,</text>
<text x="99.6" y="136.7">pero permitir el</text>
<text x="317.1" y="135.1">15</text>
<text x="87.3" y="141.2">movimiento rotacional.</text>
<text x="320.6" y="143.8">17</text>
<text x="329.8" y="143.1">17</text>
<text x="339.4" y="139.7">17</text>
<text x="384.8" y="143.6">6</text>
<text x="108.3" y="149.7">2 unidades</text>
<text x="213.6" y="144.8">5</text>
<text x="103.2" y="151.8">1</text>
<text x="395.5" y="156.1">20</text>
<text x="106.5" y="163.7">19</text>
<text x="167.6" y="171.7">5</text>
<text x="209.8" y="177.6">23</text>
<text x="167.4" y="180.8">23</text>
<text x="257.8" y="188.1">12</text>
<text x="290.9" y="188.4">27</text>
<text x="257.8" y="200.4">27</text>
<text x="282.7" y="210.3">12</text>
<text x="165.9" y="225.6">4</text>
<text x="207.3" y="229.4">4</text>
<text x="231.6" y="237.5">7</text>
<text x="294.8" y="237.3">5</text>
<text x="363.3" y="239.2">20</text>
<text x="126.9" y="243.5">21</text>
<text x="140" y="243.5">7</text>
<text x="172.3" y="242.4">32</text>
<text x="257.2" y="243.6">16</text>
<text x="353" y="241">6</text>
<text x="150.8" y="254.7">22</text>
</g>
<text font-size="3.1" x="352.4" y="275">SMK_XXXSMT_GASPEDAL03-ENS04</text>
<g font-size="2.4">
<text x="271.2" y="259.7">SCALE:</text>
<text x="350.6" y="260.8">DRAWN: Sergio Torremocha</text>
<text x="391.2" y="260.6">02/08/2016</text>
<text x="350.6" y="267">CHECKED: Antonio Garcia</text>
<text x="391.2" y="266.7">02/08/2016</text>
<text x="350.6" y="271.4">DWG NO:</text>
<text x="351.6" y="279.3">REV</text>
<text x="372" y="279.4">SIZE</text>
<text x="391" y="279.6">SHEET</text>
<text x="358.7" y="284.1">4</text>
<text x="377.9" y="283.8">A3</text>
<text x="398.3" y="283.8">4 /5</text>
</g>
</svg>
